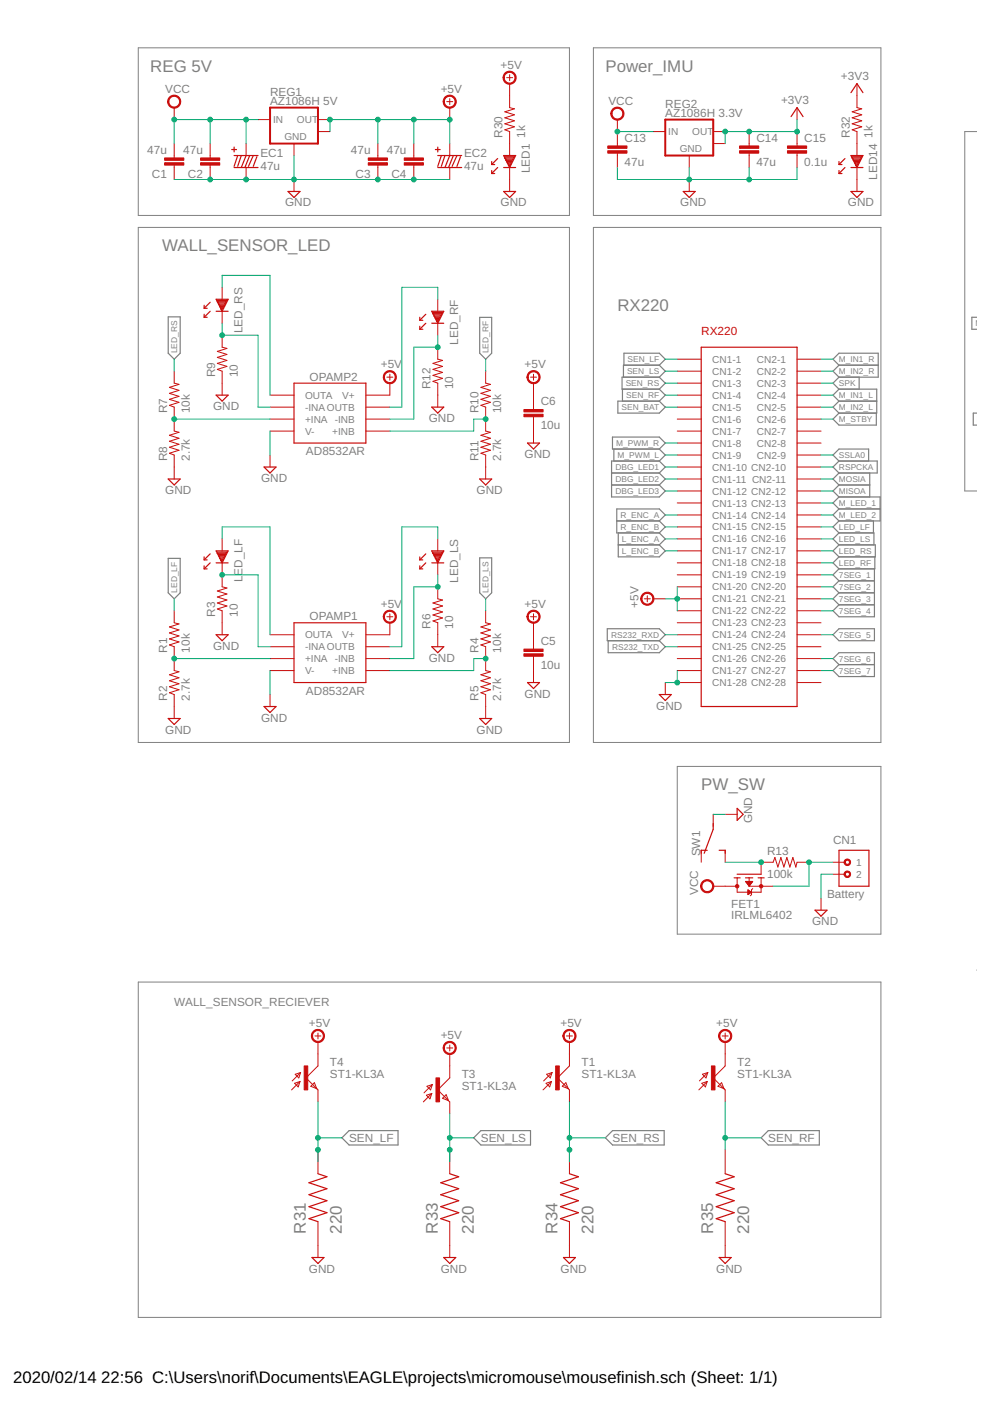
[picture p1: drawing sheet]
<svg xmlns="http://www.w3.org/2000/svg" width="210mm" height="297mm" viewBox="0 0 210 297" stroke-linecap="round" stroke-linejoin="round" font-family="sans-serif">
<path d="M29.3 10.1h91.4v35.6h-91.4zM125.8 10.1h61v35.6h-61zM207.2 27.9h-2.6v76.2h2.6M29.3 48.2h91.4v109.2h-91.4zM125.8 48.2h61v109.2h-61zM143.6 162.5h43.2v35.6h-43.2zM29.3 208.2h157.5v71.1h-157.5zM207.1 205.7h.1" fill="none" stroke="#808080" stroke-width=".21"/>
<g fill="none" stroke="#808080" stroke-width=".25">
<path d="M35.7 67.2h2.5v7.7l-1.3 1.3-1.2-1.3zM101.7 67.3h2.5v7.6l-1.2 1.3-1.3-1.3zM132.3 77.4v-2.5h7.5l1.3 1.3-1.3 1.2M139.8 77.4h-7.6v2.6M139.8 77.4l1.3 1.3-1.3 1.3M139.8 80h-7.9v2.5h7.9M139.8 80l1.3 1.2-1.3 1.3M177.9 77.4h8.3M177.9 77.4l-1.3-1.2 1.3-1.3h8.3v5.1h-8.3M177.9 77.4l-1.3 1.3 1.3 1.3M177.9 80l-1.3 1.2 1.3 1.3M182.2 80v2.5"/>
<path d="M207.2 67.3h-1.1v2.5h1.1M129.9 92.7h9.9l1.3 1.2-1.3 1.3h-9.9zM130.2 95.2v2.5M131 85h8.8l1.3 1.3-1.3 1.3h-8.8zM132 82.5v2.5M139.8 82.5l1.3 1.3-1.3 1.2M139.8 95.2l1.3 1.3-1.3 1.2M139.8 97.7h-10.1v7.7h10.1l1.3-1.3-1.3-1.3M139.8 97.7l1.3 1.3-1.3 1.3M177.9 82.5h8v5.1h-8M177.9 85h8M177.9 97.7l-1.3-1.2 1.3-1.3h6.3v2.5"/>
<path d="M177.9 87.6l-1.3 1.3 1.3 1.2h7.9v-2.5M177.9 97.7h8.1v2.6h-8.1M177.9 85l-1.3 1.3 1.3 1.3M177.9 82.5l-1.3 1.3 1.3 1.2M177.9 97.7l-1.3 1.3 1.3 1.3M207.2 87.6h-.8v2.5h.8M35.7 118.4h2.5v7.3l-1.3 1.3-1.2-1.3zM101.7 118.3h2.5v7.4l-1.2 1.3-1.3-1.3zM129.7 102.8h10.1M129.7 100.3h10.1M130.8 110.4h9M131.1 115.5h8.7"/>
<path d="M131.1 113v5.1h8.7l1.3-1.3-1.3-1.3M139.8 110.4l1.3-1.2-1.3-1.3h-9v5.1h9M139.8 113l1.3 1.3-1.3 1.2M139.8 110.4l1.3 1.3-1.3 1.3M139.8 100.3l1.3 1.3-1.3 1.2M177.9 110.4l-1.3 1.3 1.3 1.3M177.9 105.4h8.7v5h-8.7M177.9 113h7.4v2.5M177.9 113l-1.3 1.3 1.3 1.2M177.9 115.5h7.7v2.6h-7.7M177.9 115.5l-1.3 1.3 1.3 1.3M177.9 118.1l-1.3 1.2 1.3 1.3"/>
<path d="M177.9 107.9h8.7M177.9 100.3l-1.3 1.3 1.3 1.2M177.9 102.8h6.5M177.9 102.8l-1.3 1.3 1.3 1.3M177.9 105.4l-1.3 1.2 1.3 1.3M177.9 107.9l-1.3 1.3 1.3 1.2M184.4 100.3v5.1M185.2 110.4v2.6M185.5 118.1v2.5h-7.6M128.8 133.3h11l1.3 1.3-1.3 1.2h-11zM128.9 135.8v2.6h10.9l1.3-1.3-1.3-1.3M176.6 139.6l1.3-1.2h7.5v5h-7.5l-1.3-1.2 1.3-1.3z"/>
<path d="M176.6 134.6l1.3-1.3h7.5v2.5h-7.5zM177.9 120.6l-1.3 1.3 1.3 1.2M177.9 123.1h7.5M177.9 123.1l-1.3 1.3 1.3 1.3M177.9 125.7h7.5M177.9 125.7l-1.3 1.3 1.3 1.2M177.9 128.2h7.5M185.4 120.6v10.2h-7.5l-1.3-1.3 1.3-1.3M177.9 140.9h7.5M102 239.7h10.5v3.1h-10.5l-1.6-1.6zM72.5 241.2l1.5-1.5h10.4v3.1h-10.4zM128.4 241.2l1.5-1.5h10.9v3.1h-10.9z"/>
<path d="M161.4 241.2l1.5-1.5h10.8v3.1h-10.8z"/>
</g>
<g fill="none" stroke="#c90d0c" stroke-width=".25">
<path d="M180.4 19.6l1.3-1.9 1.3 1.9M49.1 31.7h1M49.6 33h5.1M49.6 35.5h5.1M49.6 31.2v1M50.4 33l-.8 2.3M51.2 33l-.8 2.3M52.2 33l-1 2.5M52.9 33l-1 2.5M53.7 33l-1 2.3M54.5 33.2l-.8 2.1M92.3 31.7h1"/>
<path d="M92.8 33h5.1M92.8 35.5h5.1M92.8 31.2v1M93.6 33l-.8 2.3M94.3 33l-.7 2.3M95.4 33l-1.1 2.5M96.1 33l-1 2.5M96.9 33l-1 2.3M97.6 33.2l-.7 2.1M104.2 34.2v.7M104.2 36.2v.6M104.2 34.9h.7"/>
<path d="M104.2 36.8h.7M105.5 33.6l-1.3 1.3M105.5 35.5l-1.3 1.3M106.8 33h2.5l-1.2 2.5zM106.8 35.5h2.5M107 33.2h2.1l-.3 .3h-1.8l.3 .2h1.5l-.2 .3h-1.3l.2 .2h1.1l-.3 .3h-.8l.3 .3h.5l-.2 .2h-.3l.3 .3M167.7 24.7l1.3-1.9 1.3 1.9M177.9 34.2v.7M177.9 36.2v.6M177.9 34.9h.6M177.9 36.8h.6M179.2 33.6l-1.3 1.3"/>
<path d="M179.2 35.5l-1.3 1.3M180.4 33h2.6l-1.3 2.5zM180.4 35.5h2.6M180.7 33.2h2l-.2 .3h-1.8l.2 .2h1.6l-.3 .3h-1.3l.3 .2h1l-.3 .3h-.7l.2 .3h.5l-.2 .2h-.3l.3 .3M61.1 40.6h2.5l-1.3 1.3zM106.8 40.6h2.5l-1.2 1.3zM144.9 40.6h2.5l-1.3 1.3zM180.4 40.6h2.6l-1.3 1.3zM43.3 64.7v.7M43.3 66.6v.7M43.3 65.4h.6M43.3 67.3h.6"/>
<path d="M44.6 64.1l-1.3 1.3M44.6 66l-1.3 1.3M45.8 63.5h2.6l-1.3 2.5zM45.8 66h2.6M46.1 63.7h2l-.2 .3h-1.8l.2 .2h1.6l-.3 .3h-1.3l.3 .2h1l-.3 .3h-.7l.2 .2h.5l-.2 .3h-.3l.3 .2M89 67.3v.6M89 69.2v.6M89 67.9h.6M89 69.8h.6M90.3 66.6l-1.3 1.3M90.3 68.5l-1.3 1.3M91.5 66h2.6l-1.3 2.5z"/>
<path d="M91.5 68.5h2.6M91.8 66.3h2l-.2 .2h-1.8l.3 .3h1.5l-.3 .2h-1.2l.2 .3h1l-.2 .2h-.8l.3 .3h.5l-.3 .2h-.2l.2 .3M148.7 73.6h20.3v76.2h-20.3zM45.8 83.8h2.6l-1.3 1.2zM56 99h2.5l-1.2 1.3zM62.3 81.2h15.3v12.7h-15.3zM91.5 86.3h2.6l-1.3 1.3zM111.8 93.9h2.6l-1.3 1.3zM35.7 101.6h2.5l-1.3 1.2zM43.3 118.1v.6M43.3 120v.6M43.3 118.7h.6"/>
<path d="M44.6 117.4l-1.3 1.3M44.6 119.3l-1.3 1.3M45.8 116.8h2.6l-1.3 2.5zM45.8 119.3h2.6M46.1 117.1h2l-.2 .2h-1.8l.2 .3h1.6l-.3 .2h-1.3l.3 .3h1l-.3 .2h-.7l.2 .3h.5l-.2 .2h-.3l.3 .3M89 118.7h.6M89 118.1v.6M89 120v.6M90.3 117.4l-1.3 1.3M90.3 119.3l-1.3 1.3M91.5 116.8h2.6l-1.3 2.5zM91.5 119.3h2.6"/>
<path d="M91.8 117.1h2l-.2 .2h-1.8l.3 .3h1.5l-.3 .2h-1.2l.2 .3h1l-.2 .2h-.8l.3 .3h.5l-.3 .2h-.2l.2 .3M101.7 101.6h2.5l-1.2 1.2zM43.3 120.6h.6M45.8 134.6h2.6l-1.3 1.2zM62.3 132h15.3v12.7h-15.3zM89 120.6h.6M91.5 137.1h2.6l-1.3 1.3zM35.7 152.3h2.5l-1.3 1.3zM56 149.8h2.5l-1.2 1.3zM101.7 152.3h2.5l-1.2 1.3zM111.8 144.7h2.6l-1.3 1.3zM139.8 147.3h2.5l-1.2 1.2z"/>
<path d="M151.2 174.6v1.2l-1.9 5.1M156.3 171.4l1.3 1.3-1.3 1.2zM149.9 180.3h-1.2v.6M152.5 180.3h1.3v.6M155.7 186.1h1.2M156.3 185.4h5.1M158.1 186.1h1.5M160.7 186.1h1.3M172.8 193h2.5l-1.2 1.2zM177.9 180.3h6.3v7.6h-6.3zM67.4 248.9l1.9 .6-3.8 1.3 3.8 1.2-3.8 1.3 3.8 1.3-3.8 1.2 3.8 1.3-3.8 1.3 1.9 .6M95.4 248.9l1.9 .6-3.8 1.3 3.8 1.2-3.8 1.3 3.8 1.3-3.8 1.2 3.8 1.3-3.8 1.3 1.9 .6"/>
<path d="M120.7 248.9l1.9 .6-3.8 1.3 3.8 1.2-3.8 1.3 3.8 1.3-3.8 1.2 3.8 1.3-3.8 1.3 1.9 .6M153.8 248.9l1.9 .6-3.9 1.3 3.9 1.2-3.9 1.3 3.9 1.3-3.9 1.2 3.9 1.3-3.9 1.3 2 .6M66.1 266.6h2.6l-1.3 1.3zM94.1 266.6h2.5l-1.2 1.3zM119.5 266.6h2.5l-1.3 1.3zM152.5 266.6h2.5l-1.2 1.3z"/>
</g>
<g fill="none" stroke="#c90d0c" stroke-width=".21">
<path d="M107.4 16.5h1.3M108.1 15.8v1.3M108.1 17.7v5.1l1 .3-2.1 .6 2.1 .6-2.1 .7 2.1 .6-2.1 .6 2.1 .7-2.1 .6 1.1 .4v5.1M181.7 17.7v5.1l1 .3-2 .6 2 .6-2 .7 2 .6-2 .6 2 .7-2 .6 1 .4v5.1M36.9 22.8v2.6M36.9 30.4v3.1M36.9 35v3.1M44.6 30.4v3.1M44.6 35v3.1M52.2 30.4v2.6M52.2 35.5v2.6M54.7 25.4h2.6"/>
<path d="M62.3 30.4v2.6M62.3 38.1v2.5M67.4 25.4h2.6M67.4 27.9h2.6M80.1 30.4v3.1M80.1 35v3.1M87.7 30.4v3.1M87.7 35v3.1M94.7 21.5h1.3M95.4 20.9v1.3M95.4 22.8v2.6M95.4 30.4v2.6"/>
<path d="M95.4 35.5v2.6M108.1 35.5v5.1M130.9 25.4v5.5M130.9 32.5v3M138.5 27.9h2.6M146.1 33v2.5M146.1 38.1v2.5M151.2 27.9h2.6M151.2 30.4h2.6M158.8 27.9v3M158.8 32.5v3M169 22.8v2.6"/>
<path d="M169 27.9v3M169 32.5v3M181.7 35.5v5.1M36.9 78.7v2.5l1.1 .3-2.1 .6 2.1 .7-2.1 .6 2.1 .6-2.1 .7 2.1 .6-2.1 .6 1 .4v5.1l1.1 .3-2.1 .6 2.1 .6-2.1 .7 2.1 .6-2.1 .6 2.1 .7-2.1 .6 1 .4v5.1M47.1 60.9v2.6M47.1 66v2.5M47.1 71.1v2.5l1 .3-2 .6 2 .6-2 .7 2 .6-2 .6 2 .7-2 .6 1 .4v5.1M82 80h1.3M82.7 79.3v1.3M92.8 63.5v2.5M92.8 68.5v2.6M92.8 73.6v2.6l1 .2-2 .6 2 .7-2 .6 2 .7-2 .6 2 .6-2 .7 1 .3v5.1"/>
<path d="M103 78.7v2.5l1 .3-2 .6 2 .7-2 .6 2 .6-2 .7 2 .6-2 .6 1 .4v5.1l1 .3-2 .6 2 .6-2 .7 2 .6-2 .6 2 .7-2 .6 1 .4v5.1M112.5 80h1.2M113.1 79.3v1.3M143.6 76.2h5.1M143.6 78.7h5.1M169 76.2h5.1M169 78.7h5.1M57.3 83.8h5M57.3 86.3h5M57.3 88.9h5M57.3 91.4h5M57.3 96.5v2.5"/>
<path d="M77.6 86.3h5.1M77.6 88.9h5.1M77.6 91.4h5.1M82.7 81.2v2.6h-5.1M113.1 81.2v5.6M113.1 88.3v5.6M143.6 81.2h5.1M143.6 83.8h5.1M143.6 86.3h5.1M143.6 88.9h5.1M143.6 91.4h5.1M143.6 93.9h5.1"/>
<path d="M143.6 96.5h5.1M143.6 99h5.1M169 81.2h5.1M169 83.8h5.1M169 86.3h5.1M169 88.9h5.1M169 91.4h5.1M169 93.9h5.1M169 96.5h5.1M169 99h5.1M47.1 114.3v2.5M47.1 119.3v5.1l1 .3-2 .6 2 .6-2 .7 2 .6-2 .6 2 .7-2 .6 1 .4v5.1"/>
<path d="M92.8 114.3v2.5M92.8 119.3v2.6M143.6 101.6h5.1M143.6 104.1h5.1M143.6 106.6h5.1M143.6 109.2h5.1M143.6 111.7h5.1M143.6 114.3h5.1M143.6 116.8h5.1M143.6 119.3h5.1M169 101.6h5.1M169 104.1h5.1"/>
<path d="M169 106.6h5.1M169 109.2h5.1M169 111.7h5.1M169 114.3h5.1M169 116.8h5.1M169 119.3h5.1M36.9 129.5v2.5l1.1 .3-2.1 .6 2.1 .7-2.1 .6 2.1 .6-2.1 .7 2.1 .6-2.1 .6 1 .4v5.1l1.1 .2-2.1 .7 2.1 .6-2.1 .6 2.1 .7-2.1 .6 2.1 .6-2.1 .7 1 .4v5M57.3 134.6h5M57.3 137.1h5M57.3 139.6h5M77.6 137.1h5.1M77.6 139.6h5.1"/>
<path d="M82 130.8h1.3M82.7 132v2.6h-5.1M82.7 130.1v1.3M92.8 124.4v2.6l1 .2-2 .6 2 .7-2 .6 2 .7-2 .6 2 .6-2 .7 1 .3v5.1M103 129.5v2.5l1 .3-2 .6 2 .7-2 .6 2 .6-2 .7 2 .6-2 .6 1 .4v5.1l1 .2-2 .7 2 .6-2 .6 2 .7-2 .6 2 .6-2 .7 1 .4v5M112.5 130.8h1.2M113.1 130.1v1.3M113.1 132v5.6M113.1 139.1v5.6M136.6 127h1.3M137.2 126.3v1.3M138.5 127h2.6"/>
<path d="M143.6 121.9h5.1M143.6 124.4h5.1M143.6 127h5.1M143.6 129.5h5.1M143.6 132h5.1M143.6 134.6h5.1M143.6 137.1h5.1M143.6 139.6h5.1M169 121.9h5.1M169 124.4h5.1M169 127h5.1M169 129.5h5.1"/>
<path d="M169 132h5.1M169 134.6h5.1M169 137.1h5.1M169 139.6h5.1M57.3 142.2h5M57.3 147.3v2.5M77.6 142.2h5.1M141.1 144.7v2.6M143.6 142.2h5.1M143.6 144.7h5.1M169 142.2h5.1M169 144.7h5.1"/>
<path d="M151.2 172.7v2.5M153.8 172.7h2.5M148.7 180.3v2.5M151.2 187.9h5.1M153.8 180.3v2.5M156.3 186.1v3.1h5.1v-3.1M158.1 186.9h1.5l-.8 1zM158.1 187h1.4M158.2 187.1h1.2M158.3 187.2h1.1M158.4 187.3h.9M158.5 187.5h.7"/>
<path d="M158.6 188.7l.7 .5-.7 .5zM158.6 189.6h.1M158.6 189.5h.3M158.6 189.4h.4M158.6 189.3h.6M158.6 189.1h.7M158.6 189h.5M158.6 188.9h.3M158.6 188.8h.1M158.6 187.6h.5M158.7 187.7h.3M158.8 187.8h.1"/>
<path d="M158.8 187.9h5.1M158.8 186.1v1.8M159.6 188.4l-.3 .3v1l-.2 .2M171.5 182.8h-2.5l-.3 1-.6-2-.6 2-.7-2-.6 2-.6-2-.7 2-.6-2-.4 1h-2.5v2.6M174.1 190.4v2.6M176.6 182.8h2.6M176.6 185.4h2.6M66.8 219.6h1.3M67.4 219v1.3M120.1 219.6h1.3M120.7 219v1.3M153.1 219.6h1.3"/>
<path d="M153.8 219v1.3M62.5 229.7l1.1-.4-.4 1.1zM62.6 227.8l1.1-.4-.3 1.1zM63.6 229.3l-1.8 1.8M63.7 227.4l-1.7 1.8M65.9 230.3l.8-.7 .5 1.2zM67.4 220.9v5.1l-2.5 2.5 2.5 2.6v2.5M90.4 232.2l1.1-.4-.3 1.2zM90.5 230.3l1.2-.4-.4 1.2zM91.5 231.8l-1.7 1.8M91.7 229.9l-1.8 1.8M93.8 232.9l.8-.8 .5 1.3z"/>
<path d="M94.7 222.2h1.3M95.4 221.6v1.2M95.4 223.5v5l-2.6 2.6 2.6 2.5v2.6M115.8 229.7l1.1-.4-.4 1.1zM115.9 227.8l1.2-.4-.4 1.1zM116.9 229.3l-1.8 1.8M117.1 227.4l-1.8 1.8M119.2 230.3l.8-.7 .5 1.2zM120.5 230.8l.2 .3v2.5M120.7 220.9v5.1l-2.5 2.5 2.3 2.3M148.8 229.7l1.1-.4-.3 1.1zM148.9 227.8l1.2-.4-.4 1.1z"/>
<path d="M149.9 229.3l-1.7 1.8M150.1 227.4l-1.8 1.8M153 229.6l.5 1.2-1.3-.5zM153.8 220.9v5.1l-2.6 2.5 2.6 2.6v2.5M67.4 243.8v5.1M67.4 259v7.6M95.4 243.8v5.1M95.4 259v7.6M120.7 243.8v5.1M120.7 259v7.6M153.8 243.8v5.1M153.8 259v7.6"/>
</g>
<g fill="#c90d0c" stroke="#c90d0c" stroke-width=".21">
<path d="M81.6 129.8a1.4 1.4 0 0 1 2.2 .2 1.4 1.4 0 0 1-.8 2.1 1.4 1.4 0 0 1-1.7-1.3h.2a1.14 1.14 0 0 1 1.7-1 1.14 1.14 0 0 1 .1 1.9 1.14 1.14 0 0 1-1.8-.7v-.2h-.2z" fill-rule="evenodd"/>
<path d="M81.6 79a1.39 1.39 0 0 1 2.2 .3 1.39 1.39 0 0 1-.8 2 1.39 1.39 0 0 1-1.7-1.3h.2a1.14 1.14 0 0 1 1.7-1 1.14 1.14 0 0 1 .1 1.9 1.14 1.14 0 0 1-1.8-.7v-.2h-.2z" fill-rule="evenodd"/>
<path d="M179.2 184.9a.69 .69 0 0 1 1.1 .1 .69 .69 0 0 1-.5 1 .69 .69 0 0 1-.8-.6h.2a.45 .45 0 0 1 .6-.5 .45 .45 0 0 1 .2 .7 .45 .45 0 0 1-.7-.1l-.1-.1h-.2z" fill-rule="evenodd"/>
<path d="M179.2 182.4a.69 .69 0 0 1 1.1 .1 .69 .69 0 0 1-.5 1 .69 .69 0 0 1-.8-.7h.2a.45 .45 0 0 1 .6-.4 .45 .45 0 0 1 .2 .7 .45 .45 0 0 1-.7-.1l-.1-.2h-.2z" fill-rule="evenodd"/>
<path d="M148.9 186.9a1.4 1.4 0 0 1 2.2 .3 1.4 1.4 0 0 1-.8 2.1 1.4 1.4 0 0 1-1.8-1.4h.3a1.15 1.15 0 0 1 1.6-1.1 1.15 1.15 0 0 1 .3 2 1.15 1.15 0 0 1-1.9-.6v-.3h-.3z" fill-rule="evenodd"/>
<path d="M35.9 20.6a1.4 1.4 0 0 1 2.2 .2 1.4 1.4 0 0 1-.8 2.1 1.4 1.4 0 0 1-1.8-1.4h.3a1.15 1.15 0 0 1 1.6-1 1.15 1.15 0 0 1 .3 1.9 1.15 1.15 0 0 1-1.9-.6v-.3h-.3z" fill-rule="evenodd"/>
<path d="M94.3 20.6a1.4 1.4 0 0 1 2.2 .2 1.4 1.4 0 0 1-.7 2.1 1.4 1.4 0 0 1-1.8-1.4h.2a1.14 1.14 0 0 1 1.7-.9 1.14 1.14 0 0 1 .1 1.9 1.14 1.14 0 0 1-1.8-.7v-.3h-.2z" fill-rule="evenodd"/>
<path d="M136.2 126a1.4 1.4 0 0 1 2.3 .2 1.4 1.4 0 0 1-.9 2.1 1.4 1.4 0 0 1-1.8-1.3h.3a1.15 1.15 0 0 1 1.6-1.1 1.15 1.15 0 0 1 .3 1.9 1.15 1.15 0 0 1-1.9-.6v-.2h-.3z" fill-rule="evenodd"/>
<path d="M112.1 79a1.4 1.4 0 0 1 2.2 .3 1.4 1.4 0 0 1-.8 2 1.4 1.4 0 0 1-1.8-1.3h.3a1.15 1.15 0 0 1 1.6-1.1 1.15 1.15 0 0 1 .3 1.9 1.15 1.15 0 0 1-1.9-.6v-.2h-.3z" fill-rule="evenodd"/>
<path d="M112.1 129.8a1.4 1.4 0 0 1 2.2 .2 1.4 1.4 0 0 1-.8 2.1 1.4 1.4 0 0 1-1.8-1.3h.3a1.15 1.15 0 0 1 1.6-1.1 1.15 1.15 0 0 1 .3 1.9 1.15 1.15 0 0 1-1.9-.6v-.2h-.3z" fill-rule="evenodd"/>
<path d="M107 15.5a1.4 1.4 0 0 1 2.2 .2 1.4 1.4 0 0 1-.7 2.1 1.4 1.4 0 0 1-1.8-1.3h.2a1.14 1.14 0 0 1 1.7-1 1.14 1.14 0 0 1 .1 2 1.14 1.14 0 0 1-1.8-.7v-.3h-.2z" fill-rule="evenodd"/>
<path d="M129.9 23.1a1.4 1.4 0 0 1 2.2 .3 1.4 1.4 0 0 1-.8 2.1 1.4 1.4 0 0 1-1.8-1.4h.3a1.15 1.15 0 0 1 1.6-1.1 1.15 1.15 0 0 1 .2 1.9 1.15 1.15 0 0 1-1.8-.5v-.3h-.3z" fill-rule="evenodd"/>
<path d="M66.4 218.7a1.39 1.39 0 0 1 2.2 .2 1.39 1.39 0 0 1-.8 2.1 1.39 1.39 0 0 1-1.8-1.4h.3a1.14 1.14 0 0 1 1.6-.9 1.14 1.14 0 0 1 .2 1.9 1.14 1.14 0 0 1-1.8-.7v-.3h-.3z" fill-rule="evenodd"/>
<path d="M94.3 221.2a1.4 1.4 0 0 1 2.2 .2 1.4 1.4 0 0 1-.8 2.1 1.4 1.4 0 0 1-1.7-1.3h.2a1.14 1.14 0 0 1 1.7-1 1.14 1.14 0 0 1 .1 2 1.14 1.14 0 0 1-1.8-.7v-.3h-.2z" fill-rule="evenodd"/>
<path d="M119.7 218.7a1.4 1.4 0 0 1 2.2 .2 1.4 1.4 0 0 1-.8 2.1 1.4 1.4 0 0 1-1.8-1.4h.3a1.15 1.15 0 0 1 1.6-1 1.15 1.15 0 0 1 .3 1.9 1.15 1.15 0 0 1-1.9-.6v-.3h-.3z" fill-rule="evenodd"/>
<path d="M152.7 218.7a1.4 1.4 0 0 1 2.3 .2 1.4 1.4 0 0 1-.9 2.1 1.4 1.4 0 0 1-1.7-1.4h.2a1.15 1.15 0 0 1 1.6-1 1.15 1.15 0 0 1 .3 1.9 1.15 1.15 0 0 1-1.8-.6l-.1-.3h-.2z" fill-rule="evenodd"/>
<circle cx="161.4" cy="187.9" r=".36"/>
<circle cx="156.3" cy="187.9" r=".36"/>
</g>
<path d="M57.3 22.8h10.1v7.6h-10.1zM141.1 25.4h10.1v7.6h-10.1z" fill="none" stroke="#c90d0c" stroke-width=".42"/>
<g fill="#c90d0c" stroke="#c90d0c" stroke-width=".21">
<path d="M34.9 33.5h4.1v.5h-4.1z"/>
<path d="M34.9 34.5h4.1v.5h-4.1z"/>
<path d="M42.5 33.5h4.1v.5h-4.1z"/>
<path d="M42.5 34.5h4.1v.5h-4.1z"/>
<path d="M78.1 33.5h4v.5h-4z"/>
<path d="M78.1 34.5h4v.5h-4z"/>
<path d="M85.7 33.5h4.1v.5h-4.1z"/>
<path d="M85.7 34.5h4.1v.5h-4.1z"/>
<path d="M111.1 138.6h4v.5h-4z"/>
<path d="M111.1 137.6h4v.5h-4z"/>
<path d="M111.1 87.8h4v.5h-4z"/>
<path d="M111.1 86.8h4v.5h-4z"/>
<path d="M128.9 32h4v.5h-4z"/>
<path d="M128.9 30.9h4v.6h-4z"/>
<path d="M156.8 32h4.1v.5h-4.1z"/>
<path d="M156.8 30.9h4.1v.6h-4.1z"/>
<path d="M167 32h4v.5h-4z"/>
<path d="M167 30.9h4v.6h-4z"/>
<path d="M117.8 226h.8v5.1h-.8z"/>
<path d="M150.8 226h.8v5.1h-.8z"/>
<path d="M92.4 228.5h.8v5.1h-.8z"/>
<path d="M64.5 226h.8v5.1h-.8z"/>
</g>
<g fill="none" stroke="#0dab76" stroke-width=".21">
<path d="M36.9 38.1h58.5M44.6 25.4v5M52.2 25.4v5M54.7 25.4h-17.8v5M62.3 33v5.1M70 27.9v-2.5h25.4v5M80.1 25.4v5M87.7 25.4v5M130.9 35.5v2.6h38.1v-2.6M130.9 27.9h7.6M146.1 35.5v2.6M158.8 35.5v2.6"/>
<path d="M169 25.4v2.5h-15.2v2.5M36.9 76.2v2.5M47.1 60.9v-2.5h10.2v25.4M47.1 68.5v2.6h7.6v15.2h2.6M92.8 71.1v2.5h-5.1v15.3h-5M92.8 63.5v-2.6h-7.6v25.4h-2.5M103 76.2v2.5M141.1 76.2h2.5M141.1 78.7h2.5M174.1 76.2h2.5M174.1 78.7h2.5M36.9 88.9h20.4"/>
<path d="M57.3 91.4v5.1M103 88.9h-2.6v2.5h-17.7M141.1 81.2h2.5M141.1 83.8h2.5M141.1 86.3h2.5M141.1 93.9h2.5M141.1 96.5h2.5M141.1 99h2.5M174.1 81.2h2.5M174.1 83.8h2.5M174.1 88.9h2.5M174.1 86.3h2.5"/>
<path d="M174.1 96.5h2.5M174.1 99h2.5M47.1 114.3v-2.6h10.2v22.9M92.8 114.3v-2.6h-7.6v25.4h-2.5M141.1 111.7h2.5M141.1 114.3h2.5M141.1 116.8h2.5M141.1 109.2h2.5M141.1 104.1h2.5M141.1 101.6h2.5M174.1 111.7h2.5M174.1 114.3h2.5"/>
<path d="M174.1 116.8h2.5M174.1 119.3h2.5M174.1 109.2h2.5M174.1 104.1h2.5M174.1 101.6h2.5M174.1 106.6h2.5M36.9 139.6h20.4M36.9 127v2.5M47.1 121.9h7.6v15.2h2.6M92.8 121.9v2.5h-5.1v15.2h-5M103 139.6h-2.6v2.6h-17.7M103 127v2.5"/>
<path d="M141.1 127h2.5M141.1 137.1h2.5M141.1 134.6h2.5M143.6 124.4v5.1M174.1 127h2.5M174.1 139.6h2.5M174.1 121.9h2.5M174.1 124.4h2.5M174.1 134.6h2.5M174.1 129.5h2.5M57.3 142.2v5.1M143.6 142.2v2.5h-2.5"/>
<path d="M174.1 142.2h2.5M151.2 172.7h2.6M153.8 182.8h7.6M176.6 185.4h-2.5v5M176.6 182.8h-5.1v5.1h-7.6M67.4 233.6v12.7M95.4 236.2v10.1M120.7 233.6v12.7M153.8 233.6v10.2M67.4 241.2h5.1M95.4 241.2h5M120.7 241.2h7.7"/>
<path d="M153.8 241.2h7.6"/>
</g>
<g fill="#0dab76" stroke="#0dab76" stroke-width=".21">
<circle cx="70" cy="25.4" r=".51"/>
<circle cx="80.1" cy="25.4" r=".51"/>
<circle cx="87.7" cy="25.4" r=".51"/>
<circle cx="95.4" cy="25.4" r=".51"/>
<circle cx="143.6" cy="127" r=".51"/>
<circle cx="44.6" cy="38.1" r=".51"/>
<circle cx="62.3" cy="38.1" r=".51"/>
<circle cx="80.1" cy="38.1" r=".51"/>
<circle cx="52.2" cy="38.1" r=".51"/>
<circle cx="87.7" cy="38.1" r=".51"/>
<circle cx="143.6" cy="144.7" r=".51"/>
<circle cx="158.8" cy="38.1" r=".51"/>
<circle cx="146.1" cy="38.1" r=".51"/>
<circle cx="67.4" cy="241.2" r=".51"/>
<circle cx="67.4" cy="243.8" r=".51"/>
<circle cx="95.4" cy="241.2" r=".51"/>
<circle cx="95.4" cy="243.8" r=".51"/>
<circle cx="120.7" cy="241.2" r=".51"/>
<circle cx="120.7" cy="243.8" r=".51"/>
<circle cx="153.8" cy="241.2" r=".51"/>
<circle cx="36.9" cy="139.6" r=".51"/>
<circle cx="47.1" cy="121.9" r=".51"/>
<circle cx="103" cy="139.6" r=".51"/>
<circle cx="92.8" cy="124.4" r=".51"/>
<circle cx="36.9" cy="88.9" r=".51"/>
<circle cx="47.1" cy="71.1" r=".51"/>
<circle cx="103" cy="88.9" r=".51"/>
<circle cx="92.8" cy="73.6" r=".51"/>
<circle cx="36.9" cy="25.4" r=".51"/>
<circle cx="44.6" cy="25.4" r=".51"/>
<circle cx="52.2" cy="25.4" r=".51"/>
<circle cx="130.9" cy="27.9" r=".51"/>
<circle cx="161.4" cy="182.8" r=".51"/>
<circle cx="171.5" cy="182.8" r=".51"/>
<circle cx="153.8" cy="27.9" r=".51"/>
<circle cx="158.8" cy="27.9" r=".51"/>
<circle cx="169" cy="27.9" r=".51"/>
</g>
<g font-size="3.6" fill="#808080">
<text x="31.9" y="15.2">REG 5V</text>
<text x="128.4" y="15.2">Power_IMU</text>
<text x="34.4" y="53.3">WALL_SENSOR_LED</text>
<text x="130.9" y="66">RX220</text>
<text x="148.7" y="167.6">PW_SW</text>
<text x="64.9" y="261.6" transform="rotate(-90 64.9 261.6)">R31</text>
<text x="72.5" y="261.6" transform="rotate(-90 72.5 261.6)">220</text>
<text x="92.8" y="261.6" transform="rotate(-90 92.8 261.6)">R33</text>
<text x="100.4" y="261.6" transform="rotate(-90 100.4 261.6)">220</text>
<text x="118.2" y="261.6" transform="rotate(-90 118.2 261.6)">R34</text>
<text x="125.8" y="261.6" transform="rotate(-90 125.8 261.6)">220</text>
<text x="151.2" y="261.6" transform="rotate(-90 151.2 261.6)">R35</text>
<text x="158.8" y="261.6" transform="rotate(-90 158.8 261.6)">220</text>
</g>
<g font-size="3.5">
<text x="2.8" y="293.2">2020/02/14</text>
<text x="21.5" y="293.2">22:56 C:\Users\norif\Documents\EAGLE\projects\micromouse\mousefinish.sch (Sheet: 1/1)</text>
</g>
<g font-size="2.5" fill="#808080">
<text x="106.1" y="14.6">+5V</text>
<text x="178.3" y="17">+3V3</text>
<text x="35" y="19.7">VCC</text>
<text x="57.3" y="22.3">AZ1086H 5V</text>
<text x="57.3" y="20.3">REG1</text>
<text x="93.4" y="19.7">+5V</text>
<text x="129" y="22.2">VCC</text>
<text x="141.1" y="22.8">REG2</text>
<text x="165.6" y="22.1">+3V3</text>
<text x="106.5" y="29.2" transform="rotate(-90 106.5 29.2)">R30</text>
<text x="111.3" y="29.2" transform="rotate(-90 111.3 29.2)">1k</text>
<text x="141.1" y="24.9">AZ1086H 3.3V</text>
<text x="180.2" y="29.2" transform="rotate(-90 180.2 29.2)">R32</text>
<text x="185" y="29.2" transform="rotate(-90 185 29.2)">1k</text>
<text x="31.2" y="32.6">47u</text>
<text x="38.8" y="32.6">47u</text>
<text x="55.2" y="33.2">EC1</text>
<text x="74.4" y="32.6">47u</text>
<text x="82" y="32.6">47u</text>
<text x="98.4" y="33.2">EC2</text>
<text x="132.4" y="35.1">47u</text>
<text x="132.4" y="30.1">C13</text>
<text x="160.4" y="35.1">47u</text>
<text x="160.4" y="30.1">C14</text>
<text x="170.5" y="35.1">0.1u</text>
<text x="170.5" y="30.1">C15</text>
<text x="32.2" y="37.7">C1</text>
<text x="39.8" y="37.7">C2</text>
<text x="55.2" y="36">47u</text>
<text x="75.4" y="37.7">C3</text>
<text x="83" y="37.7">C4</text>
<text x="98.4" y="36">47u</text>
<text x="112.4" y="36.7" transform="rotate(-90 112.4 36.7)">LED1</text>
<text x="186" y="38.1" transform="rotate(-90 186 38.1)">LED14</text>
<text x="60.4" y="43.8">GND</text>
<text x="106.1" y="43.8">GND</text>
<text x="144.2" y="43.8">GND</text>
<text x="179.8" y="43.8">GND</text>
<text x="51.4" y="70.7" transform="rotate(-90 51.4 70.7)">LED_RS</text>
<text x="97.1" y="73" transform="rotate(-90 97.1 73)">LED_RF</text>
<text x="45.6" y="80" transform="rotate(-90 45.6 80)">R9</text>
<text x="50.4" y="80" transform="rotate(-90 50.4 80)">10</text>
<text x="65.6" y="80.7">OPAMP2</text>
<text x="80.7" y="78.1">+5V</text>
<text x="91.3" y="82.5" transform="rotate(-90 91.3 82.5)">R12</text>
<text x="96.1" y="82.5" transform="rotate(-90 96.1 82.5)">10</text>
<text x="111.2" y="78.1">+5V</text>
<text x="35.4" y="87.6" transform="rotate(-90 35.4 87.6)">R7</text>
<text x="40.2" y="87.6" transform="rotate(-90 40.2 87.6)">10k</text>
<text x="45.2" y="87">GND</text>
<text x="90.9" y="89.5">GND</text>
<text x="101.5" y="87.6" transform="rotate(-90 101.5 87.6)">R10</text>
<text x="106.3" y="87.6" transform="rotate(-90 106.3 87.6)">10k</text>
<text x="114.6" y="85.9">C6</text>
<text x="114.6" y="91">10u</text>
<text x="35.4" y="97.7" transform="rotate(-90 35.4 97.7)">R8</text>
<text x="40.2" y="97.7" transform="rotate(-90 40.2 97.7)">2.7k</text>
<text x="64.9" y="96.5">AD8532AR</text>
<text x="101.5" y="97.7" transform="rotate(-90 101.5 97.7)">R11</text>
<text x="106.3" y="97.7" transform="rotate(-90 106.3 97.7)">2.7k</text>
<text x="111.2" y="97.1">GND</text>
<text x="35" y="104.7">GND</text>
<text x="55.3" y="102.2">GND</text>
<text x="101.1" y="104.7">GND</text>
<text x="51.4" y="123.4" transform="rotate(-90 51.4 123.4)">LED_LF</text>
<text x="97.1" y="123.6" transform="rotate(-90 97.1 123.6)">LED_LS</text>
<text x="45.6" y="130.8" transform="rotate(-90 45.6 130.8)">R3</text>
<text x="50.4" y="130.8" transform="rotate(-90 50.4 130.8)">10</text>
<text x="65.6" y="131.5">OPAMP1</text>
<text x="80.7" y="128.9">+5V</text>
<text x="111.2" y="128.9">+5V</text>
<text x="135.3" y="128.9" transform="rotate(-90 135.3 128.9)">+5V</text>
<text x="45.2" y="137.7">GND</text>
<text x="91.3" y="133.3" transform="rotate(-90 91.3 133.3)">R6</text>
<text x="96.1" y="133.3" transform="rotate(-90 96.1 133.3)">10</text>
<text x="114.6" y="136.7">C5</text>
<text x="35.4" y="138.4" transform="rotate(-90 35.4 138.4)">R1</text>
<text x="40.2" y="138.4" transform="rotate(-90 40.2 138.4)">10k</text>
<text x="90.9" y="140.3">GND</text>
<text x="101.5" y="138.4" transform="rotate(-90 101.5 138.4)">R4</text>
<text x="106.3" y="138.4" transform="rotate(-90 106.3 138.4)">10k</text>
<text x="114.6" y="141.8">10u</text>
<text x="35.4" y="148.5" transform="rotate(-90 35.4 148.5)">R2</text>
<text x="40.2" y="148.5" transform="rotate(-90 40.2 148.5)">2.7k</text>
<text x="64.9" y="147.3">AD8532AR</text>
<text x="101.5" y="148.5" transform="rotate(-90 101.5 148.5)">R5</text>
<text x="106.3" y="148.5" transform="rotate(-90 106.3 148.5)">2.7k</text>
<text x="111.2" y="147.9">GND</text>
<text x="35" y="155.5">GND</text>
<text x="55.3" y="153">GND</text>
<text x="101.1" y="155.5">GND</text>
<text x="139.2" y="150.4">GND</text>
<text x="159.5" y="174.6" transform="rotate(-90 159.5 174.6)">GND</text>
<text x="176.6" y="179">CN1</text>
<text x="148.4" y="181.6" transform="rotate(-90 148.4 181.6)">SW1</text>
<text x="162.6" y="181.3">R13</text>
<text x="148" y="189.8" transform="rotate(-90 148 189.8)">VCC</text>
<text x="162.6" y="186.1">100k</text>
<text x="175.3" y="190.4">Battery</text>
<text x="155" y="194.8">IRLML6402</text>
<text x="155" y="192.5">FET1</text>
<text x="172.2" y="196.2">GND</text>
<text x="36.9" y="213.3">WALL_SENSOR_RECIEVER</text>
<text x="65.5" y="217.7">+5V</text>
<text x="93.4" y="220.3">+5V</text>
<text x="118.8" y="217.7">+5V</text>
<text x="151.9" y="217.7">+5V</text>
<text x="70" y="226">T4</text>
<text x="123.3" y="226">T1</text>
<text x="156.3" y="226">T2</text>
<text x="70" y="228.5">ST1-KL3A</text>
<text x="97.9" y="231.1">ST1-KL3A</text>
<text x="97.9" y="228.5">T3</text>
<text x="123.3" y="228.5">ST1-KL3A</text>
<text x="156.3" y="228.5">ST1-KL3A</text>
<text x="74" y="242.1">SEN_LF</text>
<text x="102" y="242.1">SEN_LS</text>
<text x="129.9" y="242.1">SEN_RS</text>
<text x="162.9" y="242.1">SEN_RF</text>
<text x="65.5" y="269.8">GND</text>
<text x="93.4" y="269.8">GND</text>
<text x="118.8" y="269.8">GND</text>
<text x="151.9" y="269.8">GND</text>
</g>
<text font-size="2.5" fill="#c90d0c" x="148.7" y="71.1">RX220</text>
<g font-size="2.1" fill="#808080">
<text x="57.9" y="26">IN</text>
<text x="60.3" y="29.7">GND</text>
<text x="63" y="26">OUT</text>
<text x="141.7" y="28.5">IN</text>
<text x="146.8" y="28.5">OUT</text>
<text x="144.1" y="32.2">GND</text>
<text x="151" y="76.9">CN1-1</text>
<text x="160.5" y="76.9">CN2-1</text>
<text x="151" y="79.5">CN1-2</text>
<text x="151" y="82">CN1-3</text>
<text x="160.5" y="79.5">CN2-2</text>
<text x="160.5" y="82">CN2-3</text>
<text x="64.7" y="84.5">OUTA</text>
<text x="64.7" y="87.1">-INAOUTB</text>
<text x="64.7" y="89.6">+INA -INB</text>
<text x="72.6" y="84.5">V+</text>
<text x="151" y="84.5">CN1-4</text>
<text x="151" y="87.1">CN1-5</text>
<text x="151" y="89.6">CN1-6</text>
<text x="160.5" y="84.5">CN2-4</text>
<text x="160.5" y="87.1">CN2-5</text>
<text x="160.5" y="89.6">CN2-6</text>
<text x="64.7" y="92.2">V-</text>
<text x="70.4" y="92.2">+INB</text>
<text x="151" y="92.2">CN1-7</text>
<text x="151" y="94.7">CN1-8</text>
<text x="160.5" y="92.2">CN2-7</text>
<text x="160.5" y="94.7">CN2-8</text>
<text x="151" y="97.2">CN1-9</text>
<text x="151" y="99.8">CN1-10 CN2-10</text>
<text x="160.5" y="97.2">CN2-9</text>
<text x="151" y="102.3">CN1-11 CN2-11</text>
<text x="151" y="104.9">CN1-12 CN2-12</text>
<text x="151" y="107.4">CN1-13 CN2-13</text>
<text x="151" y="109.9">CN1-14 CN2-14</text>
<text x="151" y="112.5">CN1-15 CN2-15</text>
<text x="151" y="115">CN1-16 CN2-16</text>
<text x="151" y="117.6">CN1-17 CN2-17</text>
<text x="151" y="120.1">CN1-18 CN2-18</text>
<text x="151" y="122.6">CN1-19 CN2-19</text>
<text x="151" y="125.2">CN1-20 CN2-20</text>
<text x="151" y="127.7">CN1-21 CN2-21</text>
<text x="151" y="130.3">CN1-22 CN2-22</text>
<text x="64.7" y="135.3">OUTA</text>
<text x="64.7" y="137.9">-INAOUTB</text>
<text x="72.6" y="135.3">V+</text>
<text x="151" y="132.8">CN1-23 CN2-23</text>
<text x="151" y="135.3">CN1-24 CN2-24</text>
<text x="151" y="137.9">CN1-25 CN2-25</text>
<text x="64.7" y="140.4">+INA -INB</text>
<text x="64.7" y="142.9">V-</text>
<text x="70.4" y="142.9">+INB</text>
<text x="151" y="140.4">CN1-26 CN2-26</text>
<text x="151" y="142.9">CN1-27 CN2-27</text>
<text x="151" y="145.5">CN1-28 CN2-28</text>
<text x="181.5" y="183.6">1</text>
<text x="181.5" y="186.1">2</text>
</g>
<g font-size="1.8" fill="#808080">
<text x="206.8" y="69.2">M_PW</text>
<text x="37.6" y="74.9" transform="rotate(-90 37.6 74.9)">LED_RS</text>
<text x="103.6" y="74.9" transform="rotate(-90 103.6 74.9)">LED_RF</text>
<text x="133.1" y="76.8">SEN_LF</text>
<text x="177.9" y="76.8">M_IN1_R</text>
<text x="132.7" y="81.9">SEN_RS</text>
<text x="133" y="79.3">SEN_LS</text>
<text x="177.9" y="79.3">M_IN2_R</text>
<text x="177.9" y="81.9">SPK</text>
<text x="131.8" y="87">SEN_BAT</text>
<text x="132.8" y="84.4">SEN_RF</text>
<text x="177.9" y="87">M_IN2_L</text>
<text x="177.9" y="84.4">M_IN1_L</text>
<text x="177.9" y="89.5">M_STBY</text>
<text x="207.1" y="89.5">M_PW</text>
<text x="130.6" y="94.6">M_PWM_R</text>
<text x="130.5" y="99.6">DBG_LED1</text>
<text x="130.9" y="97.1">M_PWM_L</text>
<text x="177.9" y="97.1">SSLA0</text>
<text x="177.9" y="99.6">RSPCKA</text>
<text x="130.5" y="104.7">DBG_LED3</text>
<text x="130.5" y="102.2">DBG_LED2</text>
<text x="177.9" y="102.2">MOSIA</text>
<text x="177.9" y="104.7">MISOA</text>
<text x="177.9" y="107.3">M_LED_1</text>
<text x="131.6" y="109.8">R_ENC_A</text>
<text x="131.6" y="112.3">R_ENC_B</text>
<text x="177.9" y="112.3">LED_LF</text>
<text x="177.9" y="109.8">M_LED_2</text>
<text x="131.9" y="114.9">L_ENC_A</text>
<text x="131.9" y="117.4">L_ENC_B</text>
<text x="177.9" y="114.9">LED_LS</text>
<text x="177.9" y="117.4">LED_RS</text>
<text x="177.9" y="120">LED_RF</text>
<text x="37.6" y="125.7" transform="rotate(-90 37.6 125.7)">LED_LF</text>
<text x="103.6" y="125.7" transform="rotate(-90 103.6 125.7)">LED_LS</text>
<text x="177.9" y="122.5">7SEG_1</text>
<text x="177.9" y="125">7SEG_2</text>
<text x="177.9" y="127.6">7SEG_3</text>
<text x="177.9" y="130.1">7SEG_4</text>
<text x="129.6" y="135.2">RS232_RXD</text>
<text x="129.8" y="137.7">RS232_TXD</text>
<text x="177.9" y="135.2">7SEG_5</text>
<text x="177.9" y="140.3">7SEG_6</text>
<text x="177.9" y="142.8">7SEG_7</text>
</g>
</svg>
